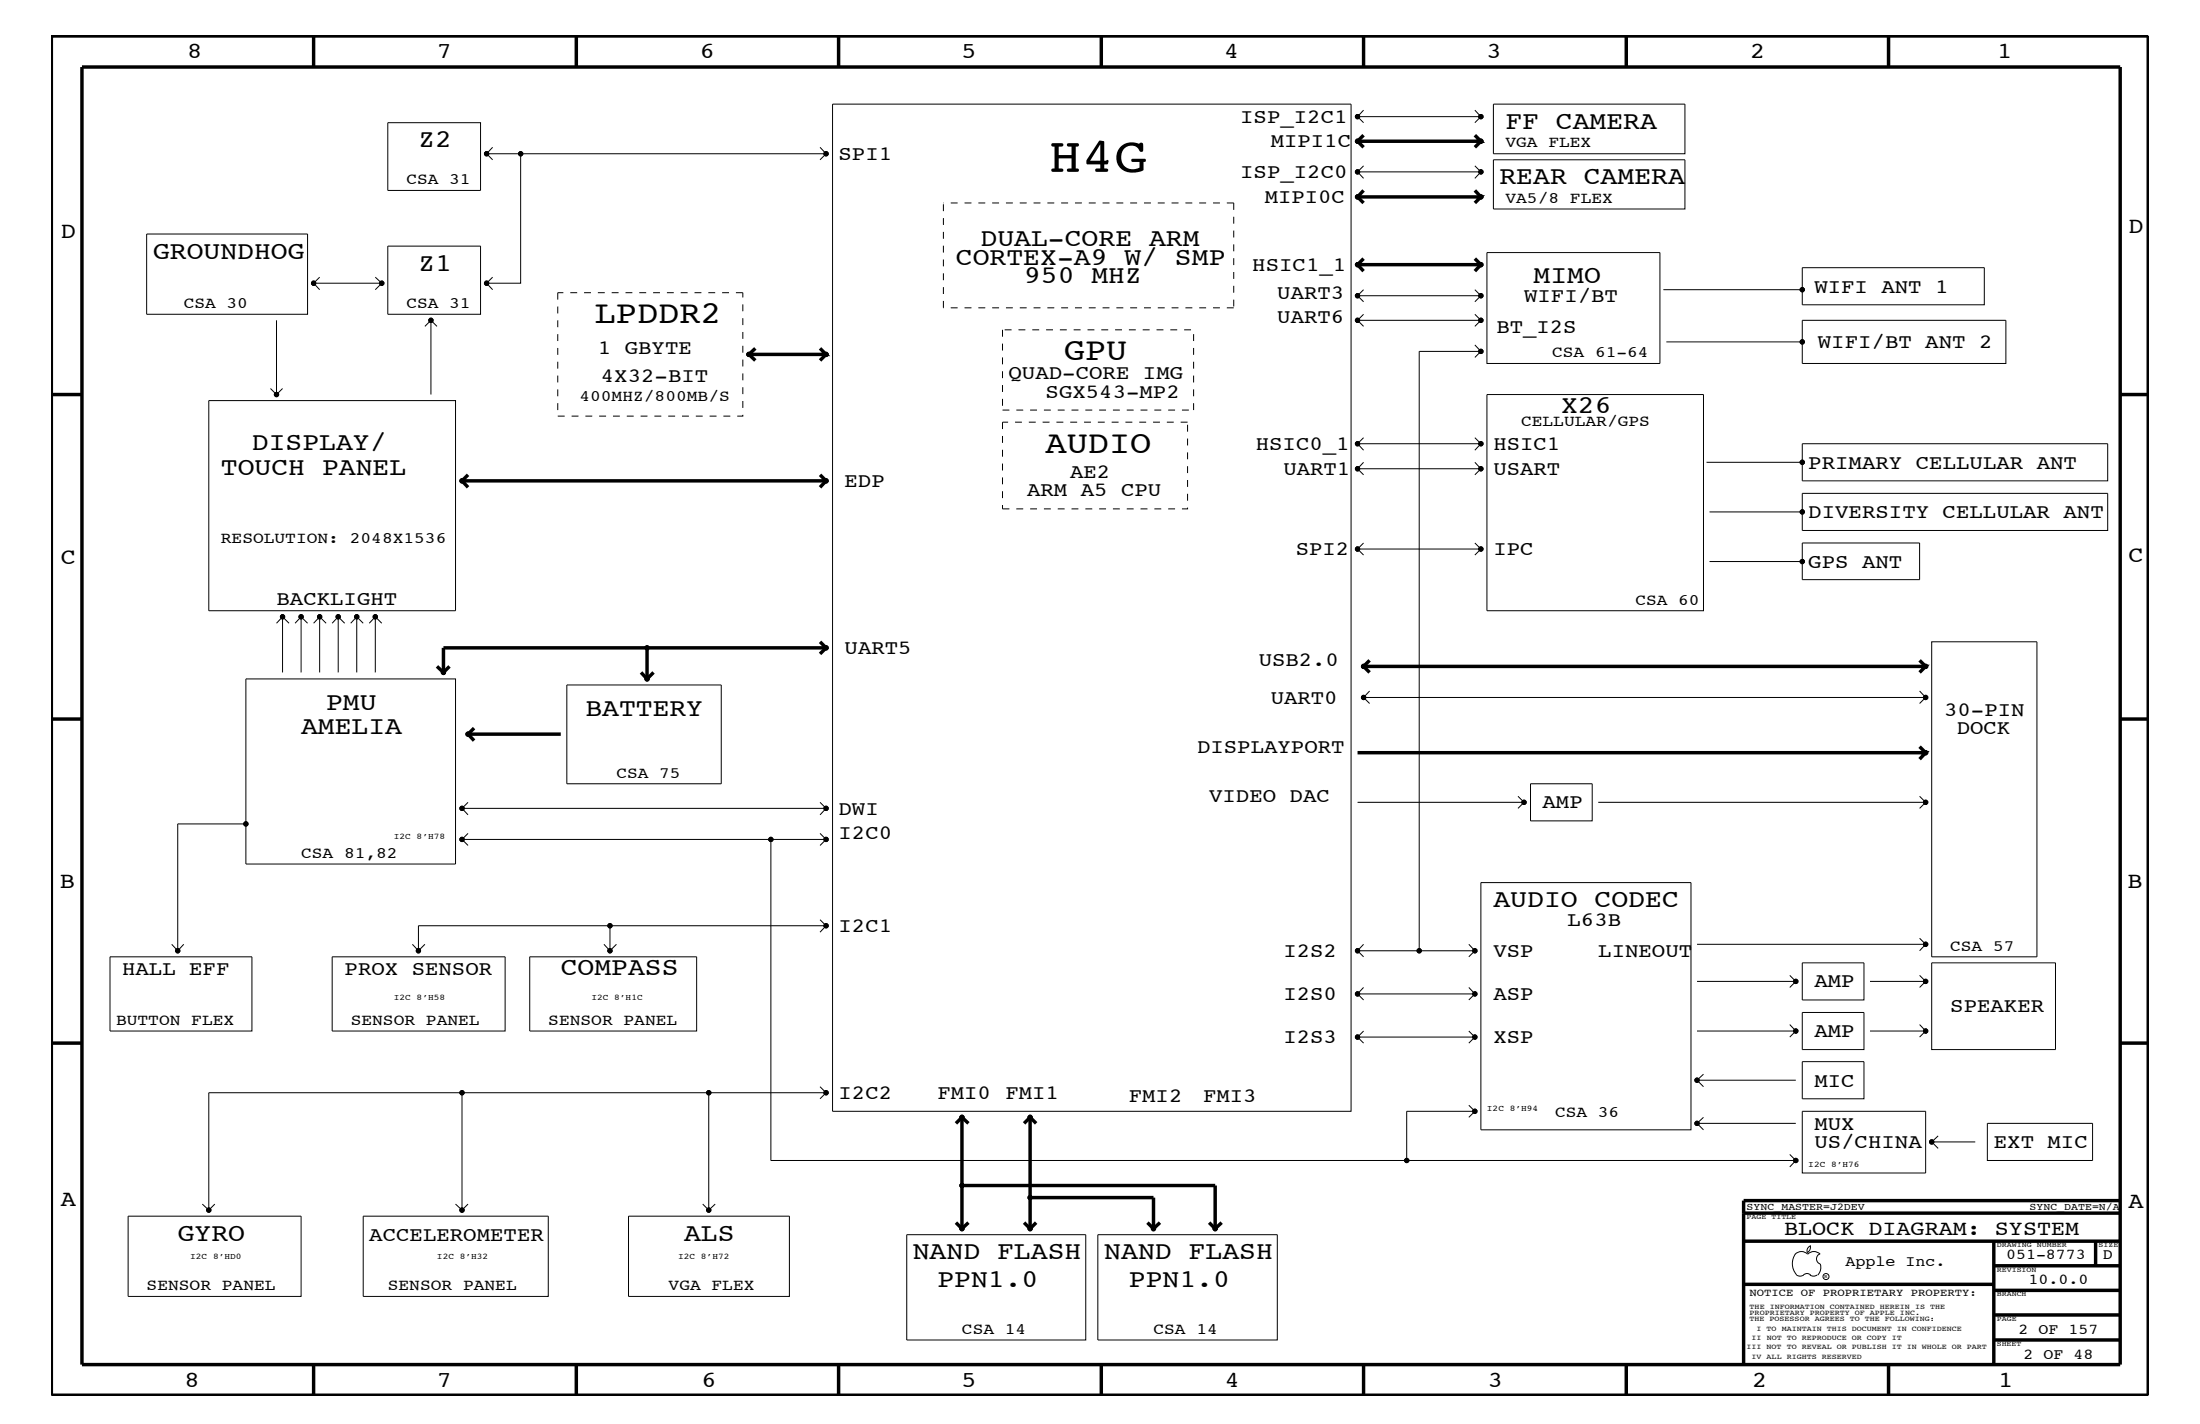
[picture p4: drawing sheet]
<svg xmlns="http://www.w3.org/2000/svg" width="432mm" height="279mm" viewBox="0 0 432 279" stroke-linecap="round" stroke-linejoin="round" font-family="sans-serif">
<g fill="none" stroke="#000" stroke-width=".68" stroke-linecap="butt">
<path d="M10.1 7.1h411.5v266.7h-411.5zM16.1 13.2h400v254.5h-400zM61.6 7.1v6.1M113.1 7.1v6.1M164.6 7.1v6.1M216.2 7.1v6.1M267.6 7.1v6.1M319.2 7.1v6.1M370.7 7.1v6.1M266.4 38.6h24.3l-1.2 1.2M266.4 38.6l1.2 1.2M266.4 27.7l1.2 1.2"/>
<path d="M267.6 37.4l-1.2 1.2M267.6 26.5l-1.2 1.2M289.5 37.4l1.2 1.2M289.5 26.5l1.2 1.2h-24.3M290.7 27.7l-1.2 1.2M266.4 51.9l1.2 1.3M266.4 51.9h24.3M267.6 50.7l-1.2 1.2M289.5 50.7l1.2 1.2M290.7 51.9l-1.2 1.3M10.1 77.4h6M147 69.5l1.3 1.2"/>
<path d="M148.3 68.4l-1.3 1.1M161 68.4l1.1 1.1h-15.1M162.1 69.5l-1.1 1.2M416.1 77.4h5.5M90.7 94.3l1.2 1.3M90.7 94.3h71.4M91.9 93.2l-1.2 1.1M161 93.2l1.1 1.1M162.1 94.3l-1.1 1.3M85.8 130.8l1.2 1.1M88.2 130.8l-1.2 1.1M125.8 131.9l1.2 1.3"/>
<path d="M127 127.1v6.1M128.3 131.9l-1.3 1.3M161 125.9l1.1 1.2M162.1 127.1h-75.1v4.8M162.1 127.1l-1.1 1.2M267.6 130.8h110.4l-1.2 1.1M267.6 130.8l1.2 1.1M268.8 129.6l-1.2 1.2M376.8 129.6l1.2 1.2M10.1 141.1h6M91.9 144l1.1 1.3M91.9 144h18.2"/>
<path d="M93 142.9l-1.1 1.1M266.4 147.7h111.6l-1.2 1.3M376.8 146.5l1.2 1.2M416.1 141.1h5.5M10.1 204.7h6M188.8 219.2v13.4h49.7v8.5M188.8 219.2l-1.2 1.2M188.8 219.2l1.3 1.2M202.2 219.2v15.8h24.2v6.1M202.2 219.2l-1.2 1.2M202.2 219.2l1.2 1.2M416.1 204.7h5.5"/>
<path d="M187.6 239.9l1.2 1.2M188.8 232.6v8.5M190.1 239.9l-1.3 1.2M201 239.9l1.2 1.2M202.2 235v6.1M203.4 239.9l-1.2 1.2M225.2 239.9l1.2 1.2M227.7 239.9l-1.3 1.2M237.3 239.9l1.2 1.2M239.8 239.9l-1.3 1.2M342.2 238h73.9M416.1 235.6h-73.9v32.1"/>
<path d="M342.2 243.5h73.9M342.2 252h49.1M391.3 258h24.8M391.3 253.2h24.8M391.3 248.4h24.8M391.3 243.5v24.2M411.3 243.5v4.9M61.6 267.7v6.1M113.1 267.7v6.1M164.6 267.7v6.1M216.2 268v5.8M267.6 267.7v6.1"/>
<path d="M319.2 267.7v6.1M370.7 267.7v6.1M391.3 262.9h24.8"/>
</g>
<g fill="none" stroke="#000" stroke-width=".2">
<path d="M76.1 24.1h18.2v13.3h-18.2zM95.5 30.2l1.2 1.2M95.5 30.2h66.6M96.7 28.9l-1.2 1.3M102.2 30.2v25.4h-6.7l1.2-1.2M161 28.9l1.1 1.3M162.1 30.2l-1.1 1.2M163.4 20.4h101.8v197.6h-101.8zM266.4 22.9h24.3l-1.2 1.2M266.4 33.7l1.2 1.3M266.4 33.7h24.3M266.4 22.9l1.2 1.2"/>
<path d="M267.6 32.5l-1.2 1.2M267.6 21.6l-1.2 1.3M289.5 32.5l1.2 1.2M289.5 21.6l1.2 1.3M290.7 33.7l-1.2 1.3M293.1 20.4h37.6v9.8h-37.6zM293.1 31.4h37.6v9.6h-37.6zM28.8 45.9h31.6v15.8h-31.6zM61.6 55.6h13.3l-1.2 1.2M61.6 55.6l1.1 1.2M62.7 54.4l-1.1 1.2M73.7 54.4l1.2 1.2"/>
<path d="M76.1 48.3h18.2v13.4h-18.2zM95.5 55.6l1.2 1.2M266.4 58h24.3l-1.2 1.2M266.4 58l1.2 1.2M267.6 56.8l-1.2 1.2M289.5 56.8l1.2 1.2M291.8 49.6h34v21.7h-34zM326.5 56.8h27.2M353.7 52.5h35.8v7.3h-35.8zM41 78.6h48.4v41.2h-48.4zM53.1 76.2l1.2 1.2M54.3 62.9v14.5"/>
<path d="M55.5 76.2l-1.2 1.2M84.6 62.9l1.2 1.1M84.6 62.9v14.5M84.6 62.9l-1.2 1.1M266.4 62.9l1.2 1.1M267.6 61.7l-1.2 1.2M289.5 67.7l1.2 1.2M289.5 61.7l1.2 1.2h-24.3M290.7 68.9h-12.1v117.6M290.7 68.9l-1.2 1.2M290.7 62.9l-1.2 1.1M291.8 77.4h42.5v42.4h-42.5z"/>
<path d="M327.1 67.1h26.6M353.7 62.9h40v8.4h-40zM266.4 92h24.3l-1.2 1.2M266.4 92l1.2 1.2M266.4 87.1l1.2 1.2M267.6 85.9l-1.2 1.2M267.6 90.7l-1.2 1.3M289.5 90.7l1.2 1.3M289.5 85.9l1.2 1.2h-24.3M290.7 87.1l-1.2 1.2M334.9 90.7h18.8v-3.6h60v7.2h-60v-3.6M266.4 107.7l1.2 1.2"/>
<path d="M266.4 107.7h24.3M267.6 106.5l-1.2 1.2M289.5 106.5l1.2 1.2M290.7 107.7l-1.2 1.2M335.5 110.2h18.2v-3.7h23.1v7.2h-23.1v-3.5M335.5 100.4h18.2v-3.6h60v7.3h-60v-3.7M48.3 133.2h41.1v36.3h-41.1zM55.5 121v10.9M55.5 121l-1.2 1.3M55.5 121l1.2 1.3M59.1 121v10.9M59.1 121l-1.2 1.3"/>
<path d="M59.1 121l1.3 1.3M62.7 121l-1.1 1.3M62.7 121v10.9M62.7 121l1.3 1.3M66.4 121v10.9M66.4 121l1.2 1.3M66.4 121l-1.2 1.3M70 121v10.9M70 121l-1.2 1.3M70 121l1.3 1.3M73.7 121v10.9M73.7 121l-1.2 1.3"/>
<path d="M73.7 121l1.2 1.3M111.3 134.4h30.3v19.4h-30.3zM267.6 136.8l1.2 1.2M268.8 135.6l-1.2 1.2M376.8 135.6l1.2 1.2h-110.4M378 136.8l-1.2 1.2M379.1 125.9h20.7v61.8h-20.7zM90.7 158.6h71.4l-1.1 1.3M90.7 158.6l1.2 1.3M91.9 157.4l-1.2 1.2M161 157.4l1.1 1.2M297.9 156.2l1.2 1.2h-32.7"/>
<path d="M299.1 157.4l-1.2 1.2M300.4 153.8h12.1v7.3h-12.1zM313.7 157.4h64.3l-1.2 1.2M376.8 156.2l1.2 1.2M48.3 161.7h-13.4v24.8M90.7 164.7l1.2 1.2M90.7 164.7h71.4M91.9 163.5l-1.2 1.2M151.3 164.7v63h201.2M161 163.5l1.1 1.2M162.1 164.7l-1.1 1.2M290.7 173.2h41.2v48.5h-41.2z"/>
<path d="M21.6 187.7h27.8v14.6h-27.8zM33.7 185.3l1.2 1.2M36.1 185.3l-1.2 1.2M65.2 187.7h33.9v14.6h-33.9zM80.9 185.3l1.2 1.2M83.4 185.3l-1.3 1.2M104 187.7h32.7v14.6h-32.7zM118.5 185.3l1.2 1.2M119.7 181.6v4.9M121 185.3l-1.3 1.2M161 180.5l1.1 1.1M162.1 181.6h-80v4.9"/>
<path d="M162.1 181.6l-1.1 1.3M266.4 195h23.1l-1.2 1.2M266.4 186.5l1.2 1.2M266.4 186.5h23.1M266.4 195l1.2 1.2M267.6 185.3l-1.2 1.2M267.6 193.7l-1.2 1.3M288.3 185.3l1.2 1.2M288.3 193.7l1.2 1.3M289.5 186.5l-1.2 1.2M333.1 185.3h44.9M333.1 192.6h19.4"/>
<path d="M351.3 191.4l1.2 1.2M352.5 192.6l-1.2 1.1M353.7 198.7h12.1v7.2h-12.1zM353.7 188.9h12.1v7.3h-12.1zM367 192.6h11l-1.2 1.1M376.8 191.4l1.2 1.2M376.8 184.1l1.2 1.2M378 185.3l-1.2 1.2M379.1 188.9h24.3v17h-24.3zM90.7 214.4v23M139.1 214.4v23M161 213.2l1.1 1.2"/>
<path d="M162.1 214.4l-1.1 1.2M162.1 214.4h-121.1v23M266.4 203.5h23.1l-1.2 1.2M266.4 203.5l1.2 1.2M267.6 202.3l-1.2 1.2M288.3 202.3l1.2 1.2M288.3 216.9l1.2 1.1M289.5 218l-1.2 1.2M289.5 218h-13.4v9.7M333.1 202.3h19.4l-1.2 1.2M333.1 211.9l1.2 1.3M333.1 211.9h19.4"/>
<path d="M334.3 219.2l-1.2 1.2M334.3 210.8l-1.2 1.1M351.3 201l1.2 1.3M353.7 218h24.3v12.2h-24.3zM353.7 208.3h12.1v7.3h-12.1zM367 202.3h11l-1.2 1.2M376.8 201l1.2 1.3M25.1 238.6h34v15.8h-34zM39.7 236.2l1.3 1.2M42.2 236.2l-1.2 1.2M71.3 238.6h36.3v15.8h-36.3zM89.4 236.2l1.3 1.2"/>
<path d="M91.9 236.2l-1.2 1.2M123.4 238.6h31.5v15.8h-31.5zM137.9 236.2l1.2 1.2M140.4 236.2l-1.3 1.2M333.1 220.4l1.2 1.3M333.1 220.4h19.4M351.3 226.5l1.2 1.2M352.5 227.7l-1.2 1.3M379.1 224.1l1.3 1.2M379.1 224.1h8.6M380.4 222.9l-1.3 1.2M390.1 220.4h20.6v7.3h-20.6z"/>
<path d="M178 242.3h35.1v20.6h-35.1zM215.5 242.3h35.2v20.6h-35.2zM352.3 246.1a1.69 1.69 0 0 1 2.5 0M352.4 246a3.3 3.3 0 0 0 .2 4.1M352.6 250.2l.7 .2 .7-.2M354 250.2l.7-.3 .7 .3M354.8 246.1a1.69 1.69 0 0 1 2.4 0M355.2 250.2l.7 .2 .7-.2M355.3 244.4v.3a1.18 1.18 0 0 1-.6 1.1M355.4 244.4a.99 .99 0 0 0-.6 1.4M357.2 246a1.04 1.04 0 0 0-.7 1 1.04 1.04 0 0 0 .7 1M357.3 248l.1 .7a2.11 2.11 0 0 1-.6 1.5"/>
<circle cx="95.5" cy="30.2" r=".42"/>
<circle cx="102.2" cy="30.2" r=".42"/>
<circle cx="162.1" cy="30.2" r=".42"/>
<circle cx="266.4" cy="27.7" r=".42"/>
<circle cx="266.4" cy="22.9" r=".42"/>
<circle cx="266.4" cy="33.7" r=".42"/>
<circle cx="266.4" cy="38.6" r=".42"/>
<circle cx="290.7" cy="22.9" r=".42"/>
<circle cx="290.7" cy="27.7" r=".42"/>
<circle cx="290.7" cy="33.7" r=".42"/>
<circle cx="290.7" cy="38.6" r=".42"/>
<circle cx="61.6" cy="55.6" r=".42"/>
<circle cx="74.9" cy="55.6" r=".42"/>
<circle cx="95.5" cy="55.6" r=".42"/>
<circle cx="266.4" cy="51.9" r=".42"/>
<circle cx="266.4" cy="58" r=".42"/>
<circle cx="290.7" cy="51.9" r=".42"/>
<circle cx="290.7" cy="58" r=".42"/>
<circle cx="353.7" cy="56.8" r=".42"/>
<circle cx="54.3" cy="77.4" r=".42"/>
<circle cx="84.6" cy="62.9" r=".42"/>
<circle cx="147" cy="69.5" r=".42"/>
<circle cx="162.1" cy="69.5" r=".42"/>
<circle cx="266.4" cy="62.9" r=".42"/>
<circle cx="290.7" cy="62.9" r=".42"/>
<circle cx="290.7" cy="68.9" r=".42"/>
<circle cx="353.7" cy="67.1" r=".42"/>
<circle cx="90.7" cy="94.3" r=".42"/>
<circle cx="162.1" cy="94.3" r=".42"/>
<circle cx="266.4" cy="92" r=".42"/>
<circle cx="266.4" cy="87.1" r=".42"/>
<circle cx="290.7" cy="87.1" r=".42"/>
<circle cx="290.7" cy="92" r=".42"/>
<circle cx="353.7" cy="90.7" r=".42"/>
<circle cx="266.4" cy="107.7" r=".42"/>
<circle cx="290.7" cy="107.7" r=".42"/>
<circle cx="353.7" cy="110.2" r=".42"/>
<circle cx="353.7" cy="100.4" r=".42"/>
<circle cx="55.5" cy="121" r=".42"/>
<circle cx="59.1" cy="121" r=".42"/>
<circle cx="62.7" cy="121" r=".42"/>
<circle cx="66.4" cy="121" r=".42"/>
<circle cx="70" cy="121" r=".42"/>
<circle cx="73.7" cy="121" r=".42"/>
<circle cx="87" cy="131.9" r=".42"/>
<circle cx="127" cy="133.2" r=".42"/>
<circle cx="127" cy="127.1" r=".42"/>
<circle cx="162.1" cy="127.1" r=".42"/>
<circle cx="267.6" cy="136.8" r=".42"/>
<circle cx="267.6" cy="130.8" r=".42"/>
<circle cx="378" cy="136.8" r=".42"/>
<circle cx="378" cy="130.8" r=".42"/>
<circle cx="90.7" cy="158.6" r=".42"/>
<circle cx="91.9" cy="144" r=".42"/>
<circle cx="162.1" cy="158.6" r=".42"/>
<circle cx="299.1" cy="157.4" r=".42"/>
<circle cx="378" cy="157.4" r=".42"/>
<circle cx="378" cy="147.7" r=".42"/>
<circle cx="48.3" cy="161.7" r=".42"/>
<circle cx="90.7" cy="164.7" r=".42"/>
<circle cx="151.3" cy="164.7" r=".42"/>
<circle cx="162.1" cy="164.7" r=".42"/>
<circle cx="34.9" cy="186.5" r=".42"/>
<circle cx="82.1" cy="186.5" r=".42"/>
<circle cx="119.7" cy="181.6" r=".42"/>
<circle cx="119.7" cy="186.5" r=".42"/>
<circle cx="162.1" cy="181.6" r=".42"/>
<circle cx="266.4" cy="186.5" r=".42"/>
<circle cx="266.4" cy="195" r=".42"/>
<circle cx="278.6" cy="186.5" r=".42"/>
<circle cx="289.5" cy="195" r=".42"/>
<circle cx="289.5" cy="186.5" r=".42"/>
<circle cx="352.5" cy="192.6" r=".42"/>
<circle cx="378" cy="192.6" r=".42"/>
<circle cx="378" cy="185.3" r=".42"/>
<circle cx="90.7" cy="214.4" r=".42"/>
<circle cx="139.1" cy="214.4" r=".42"/>
<circle cx="162.1" cy="214.4" r=".42"/>
<circle cx="188.8" cy="219.2" r=".42"/>
<circle cx="202.2" cy="219.2" r=".42"/>
<circle cx="266.4" cy="203.5" r=".42"/>
<circle cx="289.5" cy="218" r=".42"/>
<circle cx="289.5" cy="203.5" r=".42"/>
<circle cx="333.1" cy="211.9" r=".42"/>
<circle cx="352.5" cy="202.3" r=".42"/>
<circle cx="378" cy="202.3" r=".42"/>
<circle cx="41" cy="237.4" r=".42"/>
<circle cx="90.7" cy="237.4" r=".42"/>
<circle cx="139.1" cy="237.4" r=".42"/>
<circle cx="188.8" cy="232.6" r=".42"/>
<circle cx="202.2" cy="235" r=".42"/>
<circle cx="276.1" cy="227.7" r=".42"/>
<circle cx="333.1" cy="220.4" r=".42"/>
<circle cx="352.5" cy="227.7" r=".42"/>
<circle cx="379.1" cy="224.1" r=".42"/>
<circle cx="188.8" cy="241.1" r=".42"/>
<circle cx="202.2" cy="241.1" r=".42"/>
<circle cx="226.4" cy="241.1" r=".42"/>
<circle cx="238.5" cy="241.1" r=".42"/>
<circle cx="358.4" cy="250.5" r=".59"/>
</g>
<g fill="none" stroke="#000" stroke-width=".2" stroke-dasharray="1.4 1.4" stroke-linecap="butt">
<path d="M242.1 39.8h-56.9M242.1 39.8v20.6M109.5 57.4v24.2M145.8 57.4h-36.3M185.2 60.4v-20.6M196.8 64.7v15.8M242.1 60.4h-56.9M109.5 81.6h36.3v-24.2M196.8 82.8v17.1M196.8 99.9h36.3v-17.1M196.8 80.5h37.5M233.1 82.8h-36.3"/>
<path d="M234.3 80.5v-15.8h-37.5"/>
</g>
<g fill="#000">
<circle cx="95.5" cy="30.2" r=".42"/>
<circle cx="102.2" cy="30.2" r=".42"/>
<circle cx="162.1" cy="30.2" r=".42"/>
<circle cx="266.4" cy="38.6" r=".42"/>
<circle cx="266.4" cy="27.7" r=".42"/>
<circle cx="266.4" cy="22.9" r=".42"/>
<circle cx="266.4" cy="33.7" r=".42"/>
<circle cx="290.7" cy="27.7" r=".42"/>
<circle cx="290.7" cy="22.9" r=".42"/>
<circle cx="290.7" cy="33.7" r=".42"/>
<circle cx="290.7" cy="38.6" r=".42"/>
<circle cx="61.6" cy="55.6" r=".42"/>
<circle cx="74.9" cy="55.6" r=".42"/>
<circle cx="95.5" cy="55.6" r=".42"/>
<circle cx="266.4" cy="58" r=".42"/>
<circle cx="266.4" cy="51.9" r=".42"/>
<circle cx="290.7" cy="51.9" r=".42"/>
<circle cx="290.7" cy="58" r=".42"/>
<circle cx="353.7" cy="56.8" r=".42"/>
<circle cx="54.3" cy="77.4" r=".42"/>
<circle cx="84.6" cy="62.9" r=".42"/>
<circle cx="147" cy="69.5" r=".42"/>
<circle cx="162.1" cy="69.5" r=".42"/>
<circle cx="266.4" cy="62.9" r=".42"/>
<circle cx="290.7" cy="68.9" r=".42"/>
<circle cx="290.7" cy="62.9" r=".42"/>
<circle cx="353.7" cy="67.1" r=".42"/>
<circle cx="90.7" cy="94.3" r=".42"/>
<circle cx="162.1" cy="94.3" r=".42"/>
<circle cx="266.4" cy="92" r=".42"/>
<circle cx="266.4" cy="87.1" r=".42"/>
<circle cx="290.7" cy="92" r=".42"/>
<circle cx="290.7" cy="87.1" r=".42"/>
<circle cx="353.7" cy="90.7" r=".42"/>
<circle cx="266.4" cy="107.7" r=".42"/>
<circle cx="290.7" cy="107.7" r=".42"/>
<circle cx="353.7" cy="100.4" r=".42"/>
<circle cx="353.7" cy="110.2" r=".42"/>
<circle cx="55.5" cy="121" r=".42"/>
<circle cx="59.1" cy="121" r=".42"/>
<circle cx="62.7" cy="121" r=".42"/>
<circle cx="66.4" cy="121" r=".42"/>
<circle cx="70" cy="121" r=".42"/>
<circle cx="73.7" cy="121" r=".42"/>
<circle cx="87" cy="131.9" r=".42"/>
<circle cx="127" cy="133.2" r=".42"/>
<circle cx="127" cy="127.1" r=".42"/>
<circle cx="162.1" cy="127.1" r=".42"/>
<circle cx="267.6" cy="136.8" r=".42"/>
<circle cx="267.6" cy="130.8" r=".42"/>
<circle cx="378" cy="136.8" r=".42"/>
<circle cx="378" cy="130.8" r=".42"/>
<circle cx="90.7" cy="158.6" r=".42"/>
<circle cx="91.9" cy="144" r=".42"/>
<circle cx="162.1" cy="158.6" r=".42"/>
<circle cx="299.1" cy="157.4" r=".42"/>
<circle cx="378" cy="157.4" r=".42"/>
<circle cx="378" cy="147.7" r=".42"/>
<circle cx="48.3" cy="161.7" r=".42"/>
<circle cx="90.7" cy="164.7" r=".42"/>
<circle cx="151.3" cy="164.7" r=".42"/>
<circle cx="162.1" cy="164.7" r=".42"/>
<circle cx="34.9" cy="186.5" r=".42"/>
<circle cx="82.1" cy="186.5" r=".42"/>
<circle cx="119.7" cy="181.6" r=".42"/>
<circle cx="119.7" cy="186.5" r=".42"/>
<circle cx="162.1" cy="181.6" r=".42"/>
<circle cx="266.4" cy="186.5" r=".42"/>
<circle cx="266.4" cy="195" r=".42"/>
<circle cx="278.6" cy="186.5" r=".42"/>
<circle cx="289.5" cy="195" r=".42"/>
<circle cx="289.5" cy="186.5" r=".42"/>
<circle cx="352.5" cy="192.6" r=".42"/>
<circle cx="378" cy="192.6" r=".42"/>
<circle cx="378" cy="185.3" r=".42"/>
<circle cx="90.7" cy="214.4" r=".42"/>
<circle cx="139.1" cy="214.4" r=".42"/>
<circle cx="162.1" cy="214.4" r=".42"/>
<circle cx="188.8" cy="219.2" r=".42"/>
<circle cx="202.2" cy="219.2" r=".42"/>
<circle cx="266.4" cy="203.5" r=".42"/>
<circle cx="289.5" cy="203.5" r=".42"/>
<circle cx="289.5" cy="218" r=".42"/>
<circle cx="333.1" cy="211.9" r=".42"/>
<circle cx="352.5" cy="202.3" r=".42"/>
<circle cx="378" cy="202.3" r=".42"/>
<circle cx="41" cy="237.4" r=".42"/>
<circle cx="90.7" cy="237.4" r=".42"/>
<circle cx="139.1" cy="237.4" r=".42"/>
<circle cx="188.8" cy="232.6" r=".42"/>
<circle cx="202.2" cy="235" r=".42"/>
<circle cx="276.1" cy="227.7" r=".42"/>
<circle cx="333.1" cy="220.4" r=".42"/>
<circle cx="352.5" cy="227.7" r=".42"/>
<circle cx="379.1" cy="224.1" r=".42"/>
<circle cx="188.8" cy="241.1" r=".42"/>
<circle cx="202.2" cy="241.1" r=".42"/>
<circle cx="226.4" cy="241.1" r=".42"/>
<circle cx="238.5" cy="241.1" r=".42"/>
</g>
<text font-size="9.7" x="205.8" y="33.7">H4G</text>
<g font-size="6.3">
<text x="116.8" y="63.4">LPDDR2</text>
<text x="208.9" y="70.7">GPU</text>
<text x="205.2" y="88.9">AUDIO</text>
</g>
<g font-size="5">
<text x="82.1" y="28.9">Z2</text>
<text x="295.5" y="25.3">FF CAMERA</text>
<text x="294.3" y="36.2">REAR CAMERA</text>
<text x="30.1" y="50.7">GROUNDHOG</text>
<text x="82.1" y="53.2">Z1</text>
<text x="187.6" y="51.9">CORTEX-A9 W/ SMP</text>
<text x="192.4" y="48.3">DUAL-CORE ARM</text>
<text x="201" y="55.6">950 MHZ</text>
<text x="301" y="55.6">MIMO</text>
<text x="306.4" y="81.1">X26</text>
<text x="49.4" y="88.3">DISPLAY/</text>
<text x="43.3" y="93.2">TOUCH PANEL</text>
<text x="64" y="139.2">PMU</text>
<text x="114.9" y="140.4">BATTERY</text>
<text x="59.1" y="144">AMELIA</text>
<text x="293.1" y="178">AUDIO CODEC</text>
<text x="110.1" y="191.4">COMPASS</text>
<text x="34.9" y="243.5">GYRO</text>
<text x="134.3" y="243.5">ALS</text>
<text x="179.2" y="247.1">NAND FLASH</text>
<text x="216.7" y="247.1">NAND FLASH</text>
<text x="184" y="252.6">PPN1.0</text>
<text x="221.6" y="252.6">PPN1.0</text>
</g>
<g font-size="4.5">
<text x="36.7" y="11.5">8</text>
<text x="85.8" y="11.5">7</text>
<text x="137.3" y="11.5">6</text>
<text x="188.7" y="11.5">5</text>
<text x="240.3" y="11.5">4</text>
<text x="291.8" y="11.5">3</text>
<text x="343.5" y="11.5">2</text>
<text x="392" y="11.5">1</text>
<text x="11.9" y="46.8">D</text>
<text x="417.7" y="45.7">D</text>
<text x="11.9" y="110.6">C</text>
<text x="417.7" y="110.4">C</text>
<text x="11.8" y="174.3">B</text>
<text x="417.6" y="174.2">B</text>
<text x="11.9" y="236.7">A</text>
<text x="417.7" y="237.1">A</text>
<text x="36.2" y="272.1">8</text>
<text x="85.8" y="272.1">7</text>
<text x="137.7" y="272.1">6</text>
<text x="188.7" y="272.1">5</text>
<text x="240.4" y="272.1">4</text>
<text x="292" y="272.1">3</text>
<text x="343.9" y="272.1">2</text>
<text x="392.2" y="272.1">1</text>
</g>
<text font-size="4.1" x="350.2" y="242.3">BLOCK DIAGRAM: SYSTEM</text>
<g font-size="4">
<text x="243.4" y="24.1">ISP_I2C1</text>
<text x="249.4" y="28.9">MIPI1C</text>
<text x="164.6" y="31.4">SPI1</text>
<text x="243.4" y="35">ISP_I2C0</text>
<text x="248.2" y="39.8">MIPI0C</text>
<text x="245.8" y="53.2">HSIC1_1</text>
<text x="250.7" y="58.6">UART3</text>
<text x="299.1" y="59.2">WIFI/BT</text>
<text x="356.1" y="57.4">WIFI ANT 1</text>
<text x="250.7" y="63.4">UART6</text>
<text x="293.7" y="65.3">BT_I2S</text>
<text x="117.3" y="69.5">1 GBYTE</text>
<text x="356.8" y="68.4">WIFI/BT ANT 2</text>
<text x="117.9" y="75">4X32-BIT</text>
<text x="198" y="74.4">QUAD-CORE IMG</text>
<text x="205.2" y="78">SGX543-MP2</text>
<text x="246.5" y="88.3">HSIC0_1</text>
<text x="293.1" y="88.3">HSIC1</text>
<text x="165.8" y="95.6">EDP</text>
<text x="210.1" y="93.8">AE2</text>
<text x="251.9" y="93.2">UART1</text>
<text x="293.1" y="93.2">USART</text>
<text x="354.9" y="92">PRIMARY CELLULAR ANT</text>
<text x="201.6" y="97.4">ARM A5 CPU</text>
<text x="354.9" y="101.6">DIVERSITY CELLULAR ANT</text>
<text x="254.3" y="108.9">SPI2</text>
<text x="293.1" y="108.9">IPC</text>
<text x="354.9" y="111.4">GPS ANT</text>
<text x="54.3" y="118.6">BACKLIGHT</text>
<text x="165.8" y="128.3">UART5</text>
<text x="247.1" y="130.8">USB2.0</text>
<text x="249.4" y="138">UART0</text>
<text x="381.6" y="140.4">30-PIN</text>
<text x="234.9" y="147.7">DISPLAYPORT</text>
<text x="384.1" y="144">DOCK</text>
<text x="164.6" y="159.9">DWI</text>
<text x="237.3" y="157.4">VIDEO DAC</text>
<text x="302.8" y="158.6">AMP</text>
<text x="164.6" y="164.7">I2C0</text>
<text x="164.6" y="182.9">I2C1</text>
<text x="307.7" y="181.6">L63B</text>
<text x="24" y="191.4">HALL EFF</text>
<text x="67.6" y="191.4">PROX SENSOR</text>
<text x="251.9" y="187.7">I2S2</text>
<text x="293.1" y="187.7">VSP</text>
<text x="313.7" y="187.7">LINEOUT</text>
<text x="251.9" y="196.2">I2S0</text>
<text x="293.1" y="196.2">ASP</text>
<text x="356.1" y="193.7">AMP</text>
<text x="356.1" y="203.5">AMP</text>
<text x="382.8" y="198.7">SPEAKER</text>
<text x="251.9" y="204.7">I2S3</text>
<text x="293.1" y="204.7">XSP</text>
<text x="164.6" y="215.6">I2C2</text>
<text x="184" y="215.6">FMI0</text>
<text x="197.4" y="215.6">FMI1</text>
<text x="356.1" y="213.2">MIC</text>
<text x="221.6" y="216.2">FMI2</text>
<text x="236.1" y="216.2">FMI3</text>
<text x="356.1" y="221.7">MUX</text>
<text x="356.1" y="225.3">US/CHINA</text>
<text x="391.3" y="225.3">EXT MIC</text>
<text x="72.5" y="243.5">ACCELEROMETER</text>
</g>
<g font-size="3.1">
<text x="295.5" y="28.9">VGA FLEX</text>
<text x="79.8" y="36.2">CSA 31</text>
<text x="295.5" y="39.8">VA5/8 FLEX</text>
<text x="36.1" y="60.4">CSA 30</text>
<text x="79.8" y="60.4">CSA 31</text>
<text x="304.6" y="70.1">CSA 61-64</text>
<text x="113.7" y="78.6">400MHZ/800MB/S</text>
<text x="298.5" y="83.5">CELLULAR/GPS</text>
<text x="43.3" y="106.5">RESOLUTION: 2048X1536</text>
<text x="321" y="118.6">CSA 60</text>
<text x="121" y="152.6">CSA 75</text>
<text x="59.1" y="168.3">CSA 81,82</text>
<text x="382.8" y="186.5">CSA 57</text>
<text x="22.8" y="201">BUTTON FLEX</text>
<text x="68.8" y="201">SENSOR PANEL</text>
<text x="107.6" y="201">SENSOR PANEL</text>
<text x="305.2" y="219.2">CSA 36</text>
<text x="28.8" y="253.2">SENSOR PANEL</text>
<text x="76.1" y="253.2">SENSOR PANEL</text>
<text x="131.2" y="253.2">VGA FLEX</text>
<text x="188.8" y="261.6">CSA 14</text>
<text x="226.4" y="261.6">CSA 14</text>
</g>
<g font-size="3">
<text x="362.2" y="248.4">Apple Inc.</text>
<text x="393.7" y="247.1">051-8773</text>
<text x="398.1" y="252">10.0.0</text>
<text x="412.7" y="247.1">D</text>
<text x="396.2" y="261.6">2 OF 157</text>
<text x="397.2" y="266.6">2 OF 48</text>
</g>
<text font-size="2.1" x="343.4" y="254.4">NOTICE OF PROPRIETARY PROPERTY:</text>
<g font-size="2">
<text x="342.8" y="237.4">SYNC_MASTER=J2DEV</text>
<text x="398.4" y="237.4">SYNC_DATE=N/A</text>
</g>
<g font-size="1.7">
<text x="77.3" y="164.7">I2C 8’H78</text>
<text x="77.3" y="196.2">I2C 8’H58</text>
<text x="116.1" y="196.2">I2C 8’H1C</text>
<text x="291.8" y="218">I2C 8’H94</text>
<text x="354.9" y="229">I2C 8’H76</text>
<text x="37.3" y="247.1">I2C 8’HD0</text>
<text x="85.8" y="247.1">I2C 8’H32</text>
<text x="133.1" y="247.1">I2C 8’H72</text>
</g>
<g font-size="1.4">
<text x="342.8" y="239.2">PAGE TITLE</text>
<text x="391.9" y="244.7">DRAWING NUMBER</text>
<text x="411.9" y="244.7">SIZE</text>
<text x="391.9" y="249.5">REVISION</text>
<text x="343.4" y="256.8">THE INFORMATION CONTAINED HEREIN IS THE</text>
<text x="391.9" y="254.4">BRANCH</text>
<text x="343.4" y="258">PROPRIETARY PROPERTY OF APPLE INC.</text>
<text x="343.4" y="259.3">THE POSESSOR AGREES TO THE FOLLOWING:</text>
<text x="343.8" y="262.9">II NOT TO REPRODUCE OR COPY IT</text>
<text x="344.8" y="261.1">I TO MAINTAIN THIS DOCUMENT IN CONFIDENCE</text>
<text x="391.9" y="259.3">PAGE</text>
<text x="342.8" y="264.7">III NOT TO REVEAL OR PUBLISH IT IN WHOLE OR PART</text>
<text x="343.8" y="266.6">IV ALL RIGHTS RESERVED</text>
<text x="391.9" y="264.1">SHEET</text>
</g>
<text font-size="1" x="358.1" y="250.7">R</text>
</svg>
